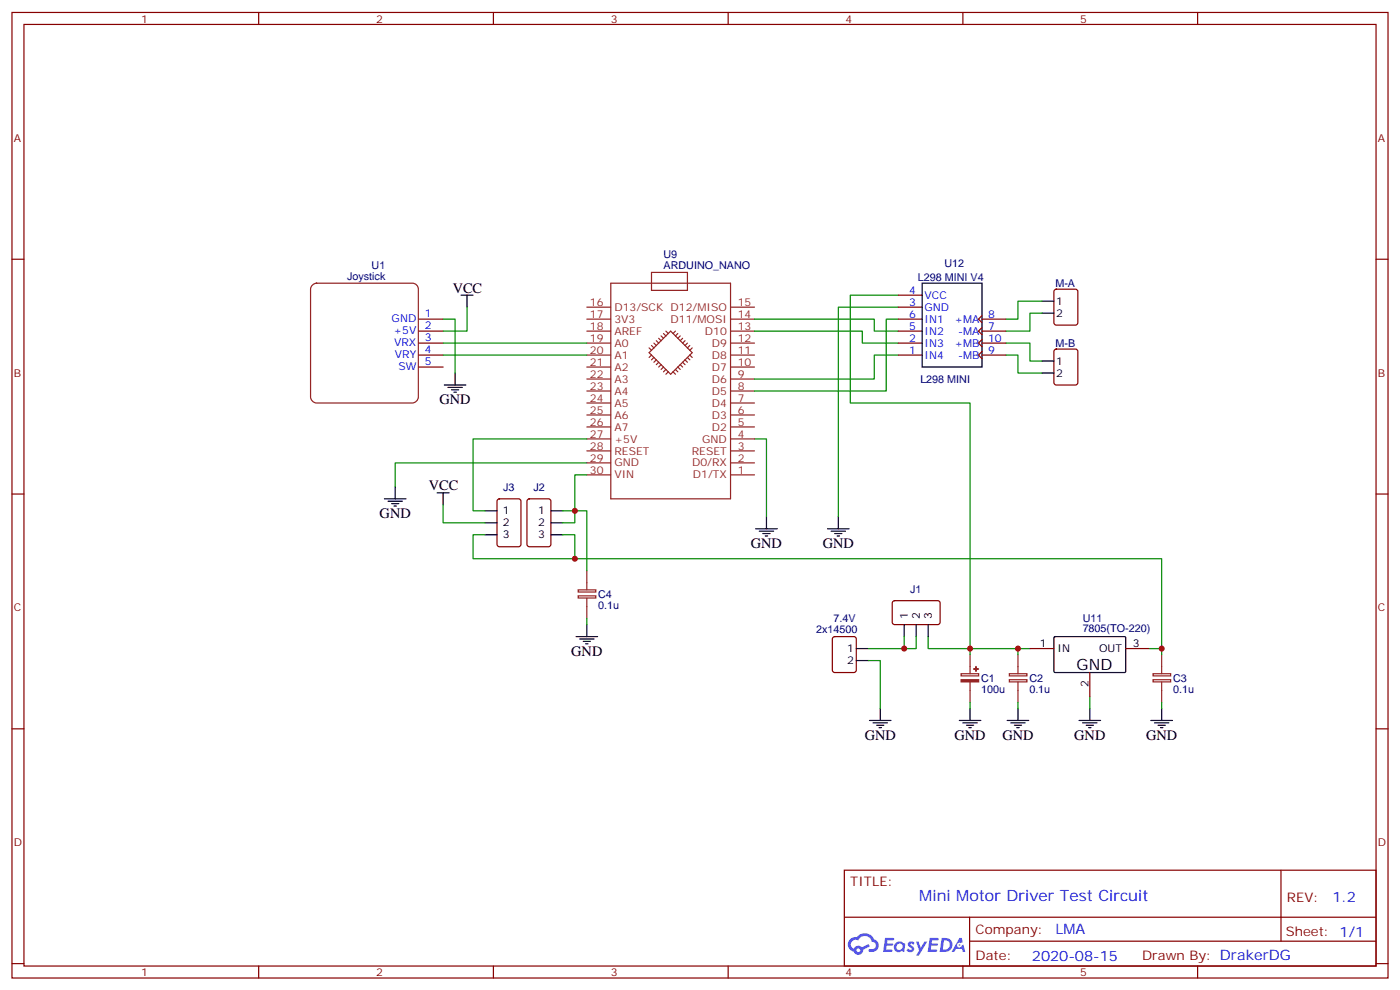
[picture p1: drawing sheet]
<svg xmlns="http://www.w3.org/2000/svg" width="412mm" height="292mm" viewBox="0 0 412 292" stroke-linecap="round" stroke-linejoin="round" font-family="sans-serif">
<g fill="none" stroke="#870000" stroke-width=".35">
<path d="M3.5 3.7h405.4v284.3h-405.4zM7.1 7.2h398.2v277.3h-398.2zM76.2 3.7v3.5M145.3 3.7v3.5M214.5 3.7v3.5M283.6 3.7v3.5M352.8 3.7v3.5M3.5 76.3h3.6M405.3 76.3h3.6M3.5 145.5h3.6M405.3 145.5h3.6M3.5 214.6h3.6"/>
<path d="M405.3 214.6h3.6M248.7 256.3h156.6v28.2h-156.6zM377.3 256.3v20.9M248.7 270.1h156.5M285.6 277.2h119.6M285.6 270.1v14.1M3.5 283.8h3.6M76.2 284.5v3.5M145.3 284.5v3.5M214.5 284.5v3.5M283.6 284.5v3.5M352.8 284.5v3.5"/>
<path d="M405.3 283.8h3.6"/>
</g>
<g fill="#5487ff">
<path d="M267.7 277.4a1.22 1.22 0 0 1 1.7 .3l-.4 .6a.47 .47 0 0 0-.3-.4 .47 .47 0 0 0-.5 .2l.1 .2a1.14 1.14 0 0 1 .8 1.7 1.14 1.14 0 0 1-1.9 0l-.2-.2 .5-.5 .7 .4a.29 .29 0 0 0 .3-.2 .29 .29 0 0 0-.2-.4 1.04 1.04 0 0 1-.6-1.7z"/>
<path d="M260.7 276.2h2.4l.3 .2-.2 .5h-1.8l-.1 .9h1.5l.3 .3-.3 .4h-1.6l-.2 1.1 1.7 .1 .2 .3-.2 .3h-2.6z"/>
<path d="M273.8 276.2h2.4l.3 .2-.1 .5h-1.8l-.2 .9h1.6l.3 .3-.4 .4h-1.6l-.1 1.1 1.7 .1 .2 .3-.2 .3h-2.6z"/>
<path d="M282.6 276.2h.7l.3 1.2-.6 .4a.69 .69 0 0 0-1 .2 .69 .69 0 0 0 .4 1 .69 .69 0 0 0 .9-.6l.5-.3 .6 2.2h-.8l-.2-.9h-1.8l-.5 .9h-.8z"/>
<path d="M269.8 277.3h.8l.6 1.8 1.1-1.8h.9l-2.6 4.2h-.8l.9-1.6z"/>
<path d="M277.4 276.2l-.6 4.1h1.3a2.11 2.11 0 0 0 2.5-2.1 2.11 2.11 0 0 0-2.5-2zM278.1 276.9a1.39 1.39 0 0 1 1.7 1.4 1.39 1.39 0 0 1-1.8 1.3h-.3z"/>
<path d="M263.7 277.8a1.54 1.54 0 0 0-.1 2.2 1.54 1.54 0 0 0 2.2 .1l.6 .2 .3-2.3-.2-.2h-.4a1.49 1.49 0 0 0-2.4 0zM264 278.8a.94 .94 0 0 1 1.8 0 .94 .94 0 0 1-1.8 0z"/>
<path d="M250.4 276.6a2.18 2.18 0 0 0 1.1 3.7 1.44 1.44 0 0 0 1.6 .9 1.44 1.44 0 0 0 1.2-1.5l2-1-.5-.7-1.9 .9a1.47 1.47 0 0 0-2.4 .5 1.39 1.39 0 0 1-.7-2 1.39 1.39 0 0 1 2-.4 2.12 2.12 0 0 1 2.2-1.3 2.12 2.12 0 0 1 1.9 1.7 1.14 1.14 0 0 1 1.1 1.4 1.14 1.14 0 0 1-1.7 .7 .43 .43 0 0 0-.5 .4 .43 .43 0 0 0 .4 .4 1.98 1.98 0 0 0 2.5-1.2 1.98 1.98 0 0 0-1.2-2.5 3.1 3.1 0 0 0-5.3-.7l-.9 .1zM252.3 279.9a.55 .55 0 0 1 1.1 0 .55 .55 0 0 1-1.1 0z"/>
<circle cx="282.6" cy="278.3" r=".26"/>
</g>
<g fill="none" stroke="#870000" stroke-width=".35">
<path d="M123.5 97.5h7M123.5 94h7M264.6 90.5h7M264.6 86.9h7M264.6 97.5h7M264.6 94h7M289.3 96.4l-1.1 1.1 1.1 1.1M289.3 92.9l-1.1 1.1 1.1 1M289.3 100l-1.1 1 1.1 1.1M289.3 97.5h7M289.3 94h7M310.7 85.4l.4-.2h5.7l.6 .4 .1 9.4-.5 .7h-5.9l-.6-.4-.1-9.4z"/>
<path d="M123.5 104.6h7M123.5 101h7M123.5 108.1h7M264.6 104.6h7M264.6 101h7M289.3 103.5l-1.1 1.1 1.1 1M289.3 104.6h7M289.3 101h7M310.7 103l.4-.2h5.7l.6 .4 .1 9.5-.5 .6-5.9 .1-.6-.5-.1-9.4zM146.6 147.1l.5-.2h5.7l.6 .4 .1 13-.5 .7h-5.9l-.6-.5-.1-12.9zM155.5 147.1l.4-.2h5.7l.6 .4 .1 13-.5 .7h-5.9l-.6-.5-.1-12.9zM263.1 177.1l.4-.2h13l.4 .7v5.9l-.7 .4h-12.9l-.5-.7v-5.6z"/>
<path d="M245.4 187.7l.5-.2h5.6l.7 .4v9.4l-.4 .7h-5.9l-.7-.4v-9.4zM303.4 191h7M321 198v7.1M331.6 191h7.1"/>
</g>
<g fill="none" stroke="#000" stroke-width=".35">
<path d="M135.8 86.9h3.5M137.6 86.9v3.6M271.6 83.4h17.7v24.7h-17.7zM306.9 88.7h3.5M306.9 92.2h3.5M130.9 113.4h6.3M131.9 114.1h4.3M133 114.8h2.1M133.7 115.5h.7M134.1 109.9v3.5M306.9 106.3h3.5M306.9 109.9h3.5"/>
<path d="M113.2 146.9h6.4M114.3 147.6h4.2M115.4 148.3h2.1M116.1 149h.7M116.4 143.4v3.5M128.8 145.1h3.5M130.5 145.1v3.6M142.9 157.5h3.5M142.9 150.4h3.5M142.9 154h3.5M162.3 157.5h3.5M162.3 150.4h3.5"/>
<path d="M162.3 154h3.5M222.6 155.7h6.4M223.7 156.4h4.2M224.7 157.1h2.1M225.4 157.8h.7M225.8 152.2v3.5M243.8 155.7h6.3M244.8 156.4h4.3M245.9 157.1h2.1M246.6 157.8h.7M246.9 152.2v3.5M169.7 187.5h6.3"/>
<path d="M170.7 188.2h4.3M171.8 188.9h2.1M172.5 189.6h.7M172.9 183.9v3.6M252.2 191h3.6M252.2 194.5h3.6M266.3 183.9v3.6M269.9 183.9v3.6M273.4 183.9v3.6M310.5 187.6l.3-.1h20.6l.2 .3v10.1l-.3 .1h-20.7l-.2-.3zM256.1 212.2h6.4M257.2 212.9h4.2"/>
<path d="M258.2 213.6h2.1M258.9 214.3h.7M259.3 208.6v3.6M282.6 212.2h6.3M283.6 212.9h4.3M284.7 213.6h2.1M285.4 214.3h.7M285.8 208.6v3.6M296.7 212.2h6.3M297.7 212.9h4.3M298.8 213.6h2.1M299.5 214.3h.7"/>
<path d="M299.9 208.6v3.6M317.9 212.2h6.3M318.9 212.9h4.2M320 213.6h2.1M320.7 214.3h.7M321 208.6v3.6M339 212.2h6.4M340.1 212.9h4.2M341.1 213.6h2.2M341.8 214.3h.7M342.2 208.6v3.6"/>
</g>
<g fill="none" stroke="#008700" stroke-width=".35">
<path d="M130.5 94h3.6v15.9M137.6 90.5v7h-7.1M222.2 94h35.3v3.5h7.1M264.6 86.9h-14.1v31.8h35.3v72.3h-12.4v-3.5M264.6 90.5h-17.7v61.7M264.6 94h-3.5v21.1h-38.9M306.9 88.7h-7v5.3h-3.6M306.9 92.2h-3.5v5.3h-7.1M130.5 101h42.4M130.5 104.6h42.4M264.6 104.6h-7.1v7h-35.3M296.3 101h7.1v5.3h3.5"/>
<path d="M296.3 104.6h3.6v5.3h7M172.9 136.3h-56.5v7.1M172.9 139.8h-3.6v10.6h3.6v17.7M172.9 129.3h-33.6v21.1h3.6M222.2 129.3h3.6v22.9M130.5 148.7v5.3h12.4M142.9 157.5h-3.6v7h30v-7h-3.5M165.8 150.4h3.5v3.6h-3.5M169.3 164.5h172.9v26.5h-3.5M172.9 182.2v1.7M255.8 194.5h3.5v14.1M266.3 187.5v3.5"/>
<path d="M269.9 187.5v3.5h-14.1M299.9 191h-14.1v1.8M303.4 191h-3.5v1.8M342.2 191v1.8M285.8 206.9v1.7M299.9 206.9v1.7M321 205.1v3.5M342.2 206.9v1.7"/>
</g>
<g fill="none" stroke="#8c2424" stroke-width=".35">
<path d="M92.1 83.9l1.1-.5h28.3a1.76 1.76 0 0 1 1.7 1.8v31.7a1.89 1.89 0 0 1-1.7 1.8h-28.3a1.89 1.89 0 0 1-1.7-1.8v-31.7zM172.9 94h7M172.9 97.5h7M172.9 90.5h7M179.9 83.4h35.3v63.5h-35.3zM191.9 80.2h10.6v5.3h-10.6zM194 99.6l.7 .7M194.7 98.9l.7 .7M195.4 98.2l.7 .7M196.1 97.5l.7 .7M199 97.5l-.7 .7M199.7 98.2l-.7 .7"/>
<path d="M200.4 98.9l-.7 .7M201.1 99.6l-.7 .7M215.2 94h7M215.2 97.5h7M215.2 90.5h7M172.9 101h7M172.9 104.6h7M172.9 108.1h7M172.9 111.6h7M172.9 115.1h7M172.9 118.7h7M191.2 103.9l6.4-6.4 6.3 6.4-6.3 6.3z"/>
<path d="M191.2 102.4l.7 .8M191.9 101.7l.7 .7M191.9 104.6l-.7 .7M192.6 101l.7 .7M192.6 105.3l-.7 .7M193.3 100.3l.7 .7M193.3 106l-.7 .7M194 106.7l-.7 .7M194.7 107.4l-.7 .7M195.4 108.1l-.7 .7M196.1 108.8l-.7 .7M196.8 109.5l-.7 .7"/>
<path d="M198.3 109.5l.7 .7M199 108.8l.7 .7M199.7 108.1l.7 .7M200.4 107.4l.7 .7M201.1 106.7l.7 .7M201.8 106l.7 .7M201.8 100.3l-.7 .7M202.5 101l-.7 .7M202.5 105.3l.7 .7M203.2 104.6l.7 .7M203.2 101.7l-.7 .7M203.9 102.4l-.7 .8"/>
<path d="M215.2 101h7M215.2 104.6h7M215.2 108.1h7M215.2 111.6h7M215.2 115.1h7M215.2 118.7h7M172.9 122.2h7M172.9 125.7h7M172.9 129.3h7M172.9 132.8h7M172.9 136.3h7M172.9 139.8h7"/>
<path d="M215.2 122.2h7M215.2 125.7h7M215.2 129.3h7M215.2 132.8h7M215.2 136.3h7M215.2 139.8h7M170.3 175.5h5.2v.6h-5.2zM170.3 173.7h5.2v.6h-5.2zM172.9 168.1v5.6M172.9 176.2v6M283.1 198.4h5.2v.6h-5.2zM285.8 192.8v5.6"/>
<path d="M297.3 198.4h5.2v.6h-5.2zM299.9 192.8v5.6M339.7 198.4h5.1v.6h-5.1zM342.2 192.8v5.6M285.8 200.9v6M297.3 200.2h5.2v.6h-5.2zM299.9 200.9v6M339.7 200.2h5.1v.6h-5.1zM342.2 200.9v6"/>
</g>
<g fill="#8c2424" stroke="#8c2424" stroke-width=".35">
<path d="M283.1 200.2h5.2v.6h-5.2z"/>
<path d="M286.8 197h1.4z"/>
<path d="M287.5 196.3v1.4z"/>
</g>
<path d="M222.2 97.5h31.8v3.5h10.6" fill="none" stroke="#060" stroke-width=".35"/>
<g fill="#c00">
<circle cx="299.9" cy="191" r=".88"/>
<circle cx="342.2" cy="191" r=".88"/>
<circle cx="169.3" cy="164.5" r=".88"/>
<circle cx="169.3" cy="150.4" r=".88"/>
<circle cx="285.8" cy="191" r=".88"/>
<circle cx="266.3" cy="191" r=".88"/>
</g>
<text font-size="4.6" x="317.1" y="197.3">GND</text>
<text font-size="4.6" fill="#00f" x="270.8" y="265.3">Mini Motor Driver Test Circuit</text>
<g font-size="4.2">
<text x="133.3" y="86.2">VCC</text>
<text x="129.5" y="119">GND</text>
<text x="126.3" y="144.4">VCC</text>
<text x="111.8" y="152.5">GND</text>
<text x="221.2" y="161.4">GND</text>
<text x="242.4" y="161.4">GND</text>
<text x="168.3" y="193.1">GND</text>
<text x="254.7" y="217.8">GND</text>
<text x="281.2" y="217.8">GND</text>
<text x="295.3" y="217.8">GND</text>
<text x="316.4" y="217.8">GND</text>
<text x="337.6" y="217.8">GND</text>
</g>
<g font-size="4.2" fill="#00f">
<text x="392.5" y="265.5">1.2</text>
<text x="310.9" y="275.1">LMA</text>
<text x="304" y="282.9">2020-08-15</text>
</g>
<g font-size="3.9" fill="#800">
<text x="250.5" y="260.8">TITLE:</text>
<text x="379.1" y="265.5">REV:</text>
<text x="287.4" y="275">Company:</text>
<text x="378.7" y="275.7">Sheet: 1/1</text>
<text x="287.4" y="282.7">Date:</text>
<text x="336.4" y="282.8">Drawn By: DrakerDG</text>
</g>
<g font-size="3.2" fill="#800">
<text x="41.6" y="6.7">1</text>
<text x="110.8" y="6.7">2</text>
<text x="179.9" y="6.7">3</text>
<text x="249.1" y="6.7">4</text>
<text x="318.2" y="6.7">5</text>
<text x="4.1" y="41.8">A</text>
<text x="405.9" y="41.8">A</text>
<text x="4.1" y="110.9">B</text>
<text x="405.9" y="110.9">B</text>
<text x="4.1" y="180.1">C</text>
<text x="405.9" y="180.1">C</text>
<text x="4.1" y="249.2">D</text>
<text x="405.9" y="249.2">D</text>
<text x="41.6" y="287.5">1</text>
<text x="110.8" y="287.5">2</text>
<text x="179.9" y="287.5">3</text>
<text x="249.1" y="287.5">4</text>
<text x="318.2" y="287.5">5</text>
</g>
<g font-size="3.2" fill="#000080">
<text x="195.5" y="75.9">U9</text>
<text x="102.2" y="82.3">Joystick</text>
<text x="109.5" y="79.1">U1</text>
<text x="195.4" y="79.2">ARDUINO_NANO</text>
<text x="270.4" y="82.8">L298 MINI V4</text>
<text x="278.2" y="78.7">U12</text>
<text x="310.9" y="84.6">M-A</text>
<text x="311" y="102.2">M-B</text>
<text x="271.1" y="112.7">L298 MINI</text>
<text x="148.2" y="144.5">J3</text>
<text x="157.1" y="144.5">J2</text>
<text x="176.2" y="179.4">0.1u</text>
<text x="176.2" y="176.2">C4</text>
<text x="268.1" y="174.5">J1</text>
<text x="245.5" y="183.3">7.4V</text>
<text x="318.9" y="183.1">U11</text>
<text x="240.4" y="186.4">2x14500</text>
<text x="318.9" y="186.2">7805(TO-220)</text>
<text x="289" y="201">C1</text>
<text x="303.2" y="200.9">C2</text>
<text x="345.5" y="200.9">C3</text>
<text x="289" y="204.1">100u</text>
<text x="303.2" y="204.1">0.1u</text>
<text x="345.5" y="204.1">0.1u</text>
</g>
<g font-size="3.2" fill="#00f">
<text x="267.9" y="86.6">4</text>
<text x="272.3" y="88">VCC</text>
<text x="115.4" y="94.9">GND</text>
<text x="125.1" y="93.5">1</text>
<text x="267.9" y="90.1">3</text>
<text x="267.9" y="93.6">6</text>
<text x="272.3" y="91.5">GND</text>
<text x="272.3" y="95">IN1</text>
<text x="281.1" y="95">+MA</text>
<text x="291" y="93.6">8</text>
<text x="115.9" y="98.4">+5V</text>
<text x="116.1" y="101.9">VRX</text>
<text x="125.1" y="97">2</text>
<text x="125.1" y="100.5">3</text>
<text x="267.9" y="97.2">5</text>
<text x="267.9" y="100.7">2</text>
<text x="272.3" y="98.6">IN2</text>
<text x="282.3" y="98.6">-MA</text>
<text x="291" y="97.2">7</text>
<text x="291" y="100.7">10</text>
<text x="116.3" y="105.5">VRY</text>
<text x="125.1" y="104">4</text>
<text x="125.1" y="107.6">5</text>
<text x="267.9" y="104.2">1</text>
<text x="272.3" y="105.6">IN4</text>
<text x="272.3" y="102.1">IN3</text>
<text x="281.1" y="102.1">+MB</text>
<text x="282.3" y="105.6">-MB</text>
<text x="291" y="104.2">9</text>
<text x="117.3" y="109">SW</text>
</g>
<g font-size="3.2">
<text x="311.1" y="89.7">1</text>
<text x="311.1" y="93.3">2</text>
<text x="311.1" y="107.4">1</text>
<text x="311.1" y="110.9">2</text>
<text x="148.2" y="151.5">1</text>
<text x="148.2" y="155">2</text>
<text x="158.5" y="151.5">1</text>
<text x="158.5" y="155">2</text>
<text x="148.2" y="158.5">3</text>
<text x="158.5" y="158.5">3</text>
<text x="267.4" y="182.2" transform="rotate(-90 267.4 182.2)">1</text>
<text x="270.9" y="182.2" transform="rotate(-90 270.9 182.2)">2</text>
<text x="274.5" y="182.2" transform="rotate(-90 274.5 182.2)">3</text>
<text x="306.3" y="190.6">1</text>
<text x="333.7" y="190.6">3</text>
<text x="249.5" y="192.1">1</text>
<text x="249.5" y="195.6">2</text>
<text x="311.5" y="192.1">IN</text>
<text x="323.8" y="192.1">OUT</text>
<text x="320.7" y="202.2" transform="rotate(-90 320.7 202.2)">2</text>
</g>
<g font-size="3.2" fill="#8d2323">
<text x="173.8" y="93.6">17</text>
<text x="173.8" y="90.1">16</text>
<text x="181" y="95">3V3</text>
<text x="181" y="91.5">D13/SCK D12/MISO</text>
<text x="197.5" y="95">D11/MOSI</text>
<text x="217.3" y="93.6">14</text>
<text x="217.3" y="90.1">15</text>
<text x="173.8" y="100.7">19</text>
<text x="173.8" y="97.2">18</text>
<text x="181" y="98.6">AREF</text>
<text x="207.7" y="98.6">D10</text>
<text x="217.3" y="97.2">13</text>
<text x="217.3" y="100.7">12</text>
<text x="173.8" y="107.7">21</text>
<text x="173.8" y="104.2">20</text>
<text x="181" y="105.6">A1</text>
<text x="181" y="102.1">A0</text>
<text x="209.7" y="102.1">D9</text>
<text x="209.7" y="105.6">D8</text>
<text x="217.3" y="104.2">11</text>
<text x="217.3" y="107.7">10</text>
<text x="173.8" y="111.3">22</text>
<text x="181" y="112.7">A3</text>
<text x="181" y="109.1">A2</text>
<text x="209.7" y="109.1">D7</text>
<text x="209.7" y="112.7">D6</text>
<text x="217.3" y="111.3">9</text>
<text x="173.8" y="118.3">24</text>
<text x="173.8" y="114.8">23</text>
<text x="181" y="119.7">A5</text>
<text x="181" y="116.2">A4</text>
<text x="209.7" y="116.2">D5</text>
<text x="209.7" y="119.7">D4</text>
<text x="217.3" y="114.8">8</text>
<text x="217.3" y="118.3">7</text>
<text x="173.8" y="125.4">26</text>
<text x="173.8" y="121.8">25</text>
<text x="181" y="123.3">A6</text>
<text x="209.7" y="123.3">D3</text>
<text x="217.3" y="121.8">6</text>
<text x="217.3" y="125.4">5</text>
<text x="173.8" y="128.9">27</text>
<text x="181" y="130.3">+5V</text>
<text x="181" y="126.8">A7</text>
<text x="206.9" y="130.3">GND</text>
<text x="209.7" y="126.8">D2</text>
<text x="217.3" y="128.9">4</text>
<text x="173.8" y="136">29</text>
<text x="173.8" y="132.4">28</text>
<text x="181" y="137.4">GND</text>
<text x="181" y="133.8">RESET</text>
<text x="203.8" y="133.8">RESET</text>
<text x="203.9" y="137.4">D0/RX</text>
<text x="217.3" y="132.4">3</text>
<text x="217.3" y="136">2</text>
<text x="173.8" y="139.5">30</text>
<text x="181" y="140.9">VIN</text>
<text x="204.1" y="140.9">D1/TX</text>
<text x="217.3" y="139.5">1</text>
</g>
</svg>
